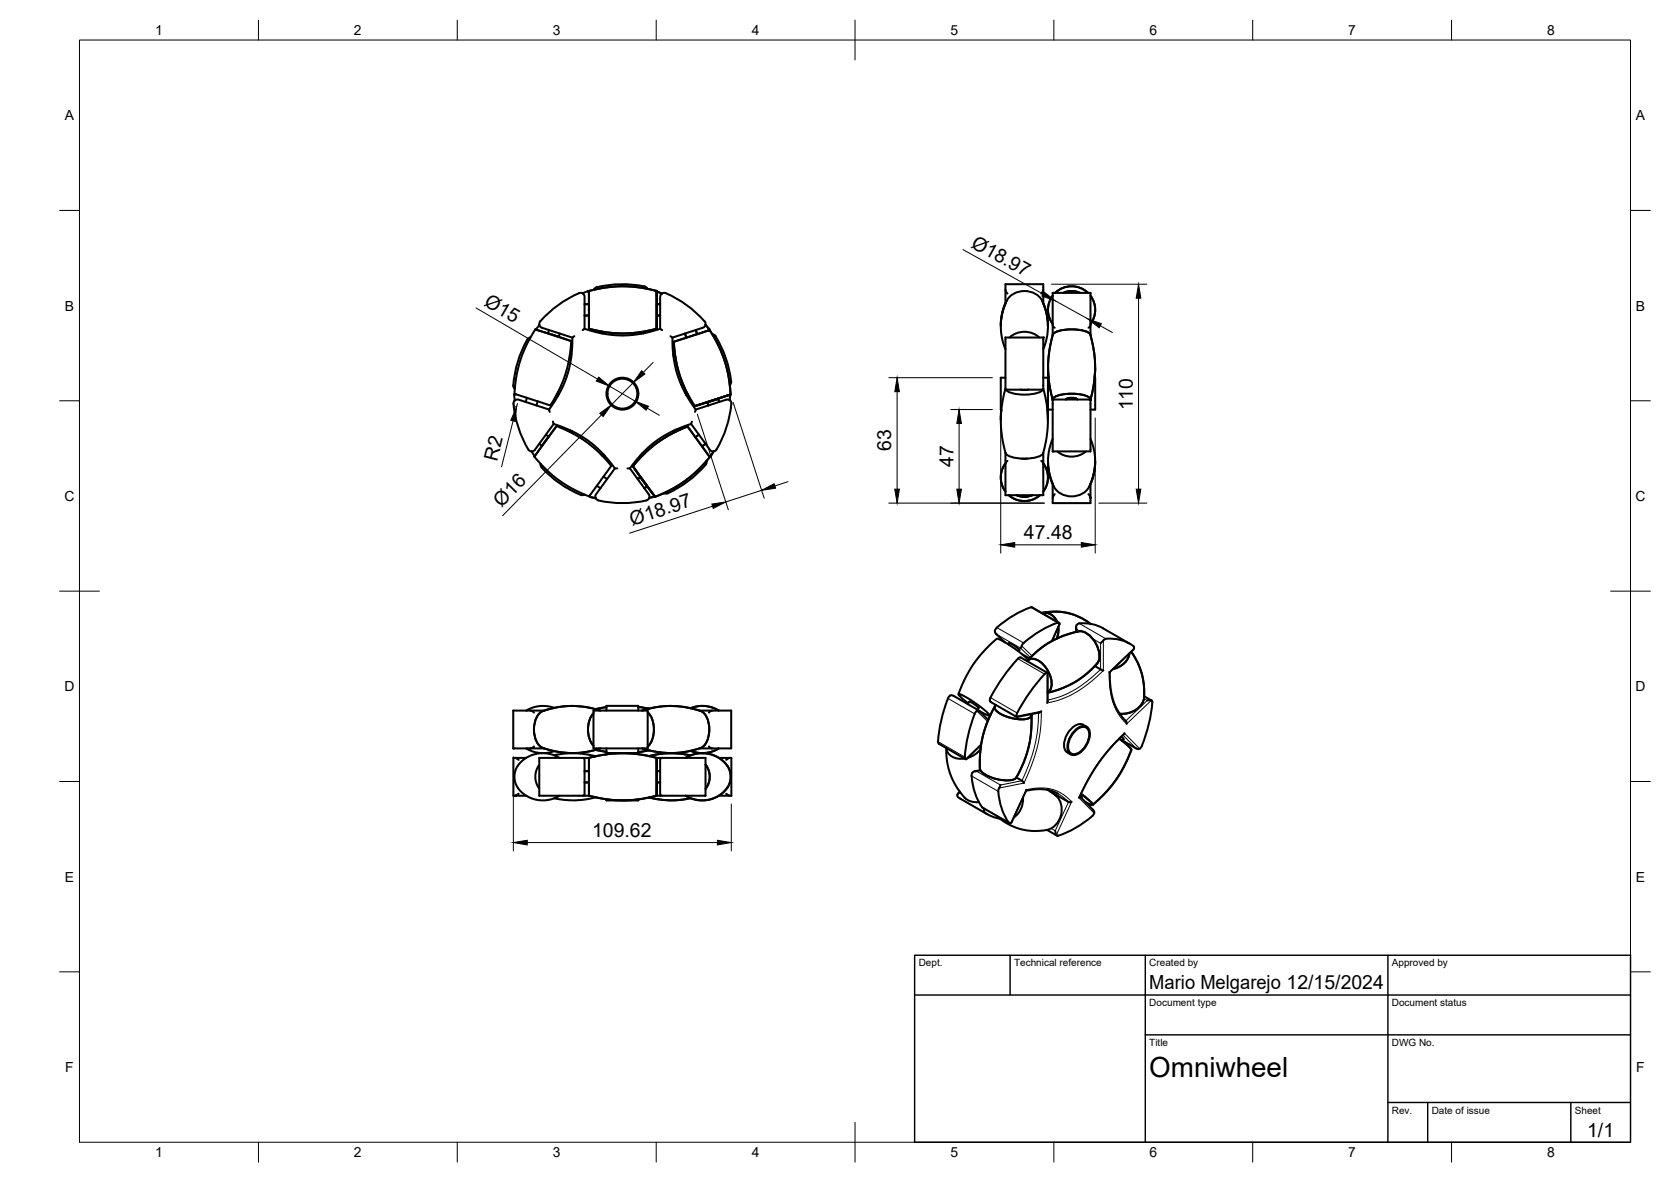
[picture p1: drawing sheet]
<svg xmlns="http://www.w3.org/2000/svg" width="420mm" height="297mm" viewBox="0 0 420 297" stroke-linecap="round" stroke-linejoin="round" font-family="sans-serif">
<!-- layer: Visible -->
<g fill="none" stroke="#000" stroke-width=".51">
<path d="M146.5 73.7l-.3-.1a18.8 18.8 0 0 0-6.3 3.4l-2.5 2.2-1.6 1.6M147 76.4h1.1M147 79.3h1.1M147.8 73.2l.3 .3-.3-.3-1.3 .5 .5 .7v8.2l-.5 .4M149.3 72.8h.1M150 72.2a27 27 0 0 1 12.4-.1l.4 .4M150 72.2l-.7 .6M162.8 72.5v.1M165.1 73.1a30.6 30.6 0 0 0-17 .1v9.4a31 31 0 0 0 17 0l.1-4.6M165.1 73.1v9.5M165.1 73.2l1.3 .6M165.1 73.1l.1 4.6"/>
<path d="M166 76.4h-.8v2.9h.8M252.8 72.8l.5 1M252.8 76.2a13.9 13.9 0 0 0-1.1 5.7M253.1 75.6a14.7 14.7 0 0 0-.3 12.2M253.1 75.6a5.3 5.3 0 0 1 8.9 0M261.8 73.8l.5-.8v-1.6h-9.5v4.9M262 75.6a14.7 14.7 0 0 1 .3 12.2M262.3 76.2a14.4 14.4 0 0 1 1.2 5.7M262.3 72.8v3.5M264.7 74.3a5.9 5.9 0 0 0 0 7.1M265.3 73.6a5.9 5.9 0 0 1 8.3 0M267.4 73.6l1.7-.5 1.2 .1 1.2 .4"/>
<path d="M274.2 74.3a5.9 5.9 0 0 1 0 7.1M129.3 99.2l.4-.1-.4 .1 .1 1.5M132.5 100l-.3 1M133.4 84.8l-.6 .3a26.2 26.2 0 0 0-3.7 12.1l.3 .5M134.6 82.8a30.9 30.9 0 0 0-5.3 16.2l9 2.9a30.5 30.5 0 0 0 5.3-16.2l-4.3-1.5M134.6 82.8l9 2.9M134.6 82.8l4.4 1.3M135.6 81.6l.5 .7 7.8 2.5M135.6 81.7l-.9 1.1M135.8 80.7l-.2 .9M138 82.9l-.2 .8 .3 .1 2.4 .8 .3-.8M140 99l.3 .5"/>
<path d="M140.3 98.6l.2 .5M143.6 89.8l-.4 .2M143.7 89.2l-.5 .2M144.4 84.5l-.5 .3a27.7 27.7 0 0 1-5.9 18.1M147 82.6a28.6 28.6 0 0 0 19.1 .1l.4 .3M151.3 83.3l-.4 .4M151.8 83.4l-.4 .4M160.9 83.5l.3 .4M161.4 83.4l.4 .4M169.1 84.8a28.9 28.9 0 0 0 5.8 18.3l-.1 .4M169.3 88.9l.4 .3M169.3 89.4l.5 .2"/>
<path d="M172.2 83.8l.4 1.1M172.6 98.3l-.3 .5M172.8 98.8l-.2 .5M174.9 82.9l.4 1.1M177.1 80.8a26.9 26.9 0 0 0-10-7.2l-.7 .2-.4 .6v8.2M177.2 80.7l.2 .9M178.1 83.1l.3-.4-1-1.1-.5 .7-7.8 2.5-.5-.3M178.4 82.7l-.3 .4M179.1 84h.1M179.2 84l.3 .1a24.4 24.4 0 0 1 4.3 11.8M183.6 99.2l-.1 1.4M183.7 99.1a31.2 31.2 0 0 0-5.3-16.1l-8.9 2.9a30.8 30.8 0 0 0 5.2 16.2l4.4-1.4"/>
<path d="M183.7 99.1l-9 3M183.7 99.1l-4.4 1.5M183.8 95.9l-.3 .9M252.8 94.9h-1.2v8h.2M252.8 84.8h9.5v13h-9.4zM252.8 97.6a28.7 28.7 0 0 0 0 16.3M252.9 97.8a4.5 4.5 0 0 0 3.7 1.3l3-.1a3.8 3.8 0 0 0 2.7-1.2M253.9 84.8a5.6 5.6 0 0 1 7.4 0M256.6 97.9l1.2 .1 .8-.1M262.3 97.6a28.7 28.7 0 0 1 0 16.3M263.5 94.9v8M263.5 92.5l.1 2.4h-1.3"/>
<path d="M264.7 81.6l.1 .4 .4 .4M273.7 82.4l.2-.1a1.37 1.37 0 0 0 .3-1.5v-7.2h-9.5v10.6M274.2 81.6v2.6M275.2 94.9h.2v8h-1.2M275.4 92.3l-.1 2.6M129.1 101.5a26.5 26.5 0 0 0 3.9 11.7l.8 .2 .7-.4 4.7-6.5M129.4 100.6l-.3 .9M129.4 100.7l.9-.3 7.7 2.5 .2 .6M133.7 113.4l.7 1.3M135.2 100.9l-.3 1M135.9 116.6l.3 .9M136.2 117.5a26.6 26.6 0 0 0 10.1 6.9l.6-.1"/>
<path d="M137 111l-2.6 3.8M137.2 110.8l2.7-3.7a31.2 31.2 0 0 1 13.8 10l-5.6 7.6a30.9 30.9 0 0 1-13.7-9.9M137.3 109.2l.6 .5-1.6 2.3-.7-.5M139 105.9l.2 .6a27.7 27.7 0 0 1 15.4 11.2M139.9 107.1l-5.5 7.7M143.3 108.1l.1 .5M143.8 108.3l.1 .5M151.7 114.1l-.5 .2M151.7 119.8l.9 .6M152 114.5l-.5 .1M155.2 117.7h-.6l-4.7 6.5-.2 .4 .1 .6-1.5-.3v-.5v.5M158.4 117.7l4.8 6.6v.9"/>
<path d="M159.1 117.2l5.6 7.6M161.1 114.3l.5 .1M161.5 113.9l.5 .1M169.5 108.2l-.1 .5M169.9 108v.5M173.8 106.5a28.3 28.3 0 0 0-15.5 11.2h-.5M174 105.9l-.2 .6 4.7 6.5 .3 .3 .6 .1M175.7 109.2l-.9 .7M177.4 111.5l-.9 .7M177.7 115.8v.1M177.7 115.8v.4a18.7 18.7 0 0 1-5.1 5l-2.8 1.8a4.1 4.1 0 0 1-2.6 1l-.3-.1M178.3 114.6l.4 .1"/>
<path d="M179.4 113.4l-.7 1.3-.4-.1M180.8 101l-.2-.8-.6 .2-2.1 .7 .2 .8M183.6 100.7l-1-.3-7.7 2.5M183.6 100.6l.3 .9M183.9 101.5a26.8 26.8 0 0 1-3.9 11.7l-.6 .2M251.8 102.9l-.1 2.7M252.8 113.8v10.6h9.5v-7.8M252.8 116.4a5.9 5.9 0 0 0 0 7.1M252.9 113.9a4.5 4.5 0 0 0 3.7 1.3l3-.1a3.8 3.8 0 0 0 2.7-1.2M253.3 115.8l-.3 .3-.2 .5M256.9 115.3h1.4M262.3 113.8v2.8l-.2-.5-.3-.3"/>
<path d="M262.3 116.4a5.9 5.9 0 0 1 0 7.1M263.5 116a14.1 14.1 0 0 0 1.2 5.7M264.7 100.4v13h9.5v-13M264.7 100.7l.2-.3h9.1l.2 .3M264.7 110.3a14.1 14.1 0 0 0 .3 12M264.7 102.9h-1.3l.1 2.5M264.7 100.5a1.07 1.07 0 0 1 1-1 12 12 0 0 1 8 .2l.5 .6v.2M264.7 100.5a28 28 0 0 1 .2-16.7 10.5 10.5 0 0 1 9.1 0 27.8 27.8 0 0 1 .2 16.7M265.9 113.4a5.5 5.5 0 0 0 7.1 0M268 100.4a2.66 2.66 0 0 1 2.9 0M274.2 110.3a14.3 14.3 0 0 1-.3 12M275.4 116a15.4 15.4 0 0 1-1.2 5.7"/>
<path d="M147 124.3h-.1M149.8 125.2l.1 .2a13.6 13.6 0 0 0 6 1l3.3-.1 3.3-.5M150.1 122.1l.9 .6M160.4 120.4l.6-.5 1.7 2.3-.7 .5M161.8 121l-2.7-3.8a30.5 30.5 0 0 1 13.8-10l5.6 7.7a31.1 31.1 0 0 1-13.8 9.9M161.9 121.2l2.8 3.6M163.2 125.2l-.7 .6M164.7 124.8l-1.4 .3M253.7 124.4a5.9 5.9 0 0 0 7.8 0M255.6 124.4l1.1 .4 1.2 .1 1.7-.5M264.7 121.6v4.8h9.5v-1.2M265 122.3a5.2 5.2 0 0 0 8.9 0"/>
<path d="M265.2 124.2l-.5 1M274.2 121.6v3.6l-.5-1M250.5 159.3l2.2 2.1M265.8 156.2a3.4 3.4 0 0 0-3.8-2.2 14.6 14.6 0 0 1 12.2 2.8M265.9 156.5h.4l.1 .3-1.9 4.3M265.9 156.5a24.4 24.4 0 0 0-8.9 5.5l-.4 .9M266.1 157.5v1.5l-.4 1.5M266.3 156.5l-6.7-3.9a21.7 21.7 0 0 0-9.3 5.6l-.1 .6 .4 .6M270.6 157.6v1.2M270.7 157.1l-.1 .3 .1 .8M270.7 157.1l.2-.3a9 9 0 0 1 6.5 1.1M271.2 158.7a22.8 22.8 0 0 0-12.9 7.4"/>
<path d="M271.2 158.7a4.8 4.8 0 0 1 4.3 2.9 4.8 4.8 0 0 1 .4 5.1M277.4 157.9l6.7 3.9M133.3 178.6l1 .5M136.8 178.6h-7.7v9.5h4.2M139.4 177.9a8.4 8.4 0 0 0-7.1 .7M149.2 178.6h13.6v9.5h-13.5zM149.3 179.2a6.7 6.7 0 0 0 0 8.2M150.9 178.6a21.5 21.5 0 0 0-14.8 .3 6.3 6.3 0 0 0 0 8.8l.4 .3M152.5 178.6v-1.2h8v1.2M152.5 177.7l-2.7 .5M160.5 177.7l2.7 .4M161.5 178.6a22.4 22.4 0 0 1 15.1 .3 6.5 6.5 0 0 1 0 8.9 22.3 22.3 0 0 1-15.1 .3"/>
<path d="M162.9 179a6.7 6.7 0 0 1 0 8.6M173.7 178a7.8 7.8 0 0 1 7 .6M175.9 178.6h8v9.5h-8M179.2 178.6l-1 .5M243.3 176.9l.4-.6 .4 .2 1.9 1.3-.2 .6M243.4 176.7l-1.8-1.4-.6-.8a8.9 8.9 0 0 1 4.1 2.1 10.7 10.7 0 0 1 3.7 3.2l-1.2-.4-1.6-.9M245.9 178.4l-.5 .5a34 34 0 0 0-2.8 11.3M248.9 176.1l.3 .4 6.5 3.7 5.7-1.1 .4-.4M249.1 175.3l-.2 .8M249.1 179.6l-.3 .2M250.2 177.5a27.5 27.5 0 0 0-3.8 15.7M250.4 177.2a.86 .86 0 0 0 .1 1.4 9.8 9.8 0 0 0 8.3 1.8l.6-.6-.1-.3"/>
<path d="M253.8 161.8l-.1-.3 1.6 1 1.1 .9h-.3M253.9 161.6l-.3 .4M256.2 163.2l-.2 .4M257 164.4l1.9 1.1M258.3 166.1a2.3 2.3 0 0 1 3.2 .2 7 7 0 0 1 2.8 6.6l-.8 1.1M258.4 165.9v.1M258.4 165.9a21.8 21.8 0 0 0-7.8-5.4 30.5 30.5 0 0 0-9.6 13.9M259.4 179.7a28 28 0 0 1-3.9 15.7M262.7 169.4l.4-.3h.3v7.2l-.1 .3M262.7 169.4a40.9 40.9 0 0 0-7.1 10.3l.1 .5M263.4 169.1l-6.8-3.9a1.83 1.83 0 0 0-1.4 1.1 46.3 46.3 0 0 0-6.1 9M275.3 167.4l2.1 1.1"/>
<path d="M275.8 166.7a22.4 22.4 0 0 1-12.4 7.4M277.4 160.9l-.7 .8M277.4 160.9l.3-.2a9.1 9.1 0 0 1 7.3 1.6M278.9 168.9h.1M284 164.2a5 5 0 0 1-4.2 3.9M284.4 163.8a17.5 17.5 0 0 1 3.3 11.5M285 162.3l.1 .7M285.1 163l-6.1 5.9 .4 4.8 .4 1.9 .7 1.9a14.5 14.5 0 0 0 2.8 3.9v.5M287.7 175l2 1.1a30.9 30.9 0 0 1-2.9 11.9l-.5 .2-.7-.2M287.7 175.3a5.5 5.5 0 0 1-6.1 4.1M289.5 176h-1M129.4 190.5l1 .5"/>
<path d="M130.4 199.5l-1 .5h2.9M132.3 188.1a8.2 8.2 0 0 0 7.1 .7M132.3 190.5h-3.2v9.5h.3M134.3 187.6l-1 .5h3.5M135.6 192.2a4.9 4.9 0 0 0 0 6M136.5 188a22.1 22.1 0 0 0 14.4 .1M139.3 189.8l2.6-.4 2.7-.1 2.6 .2 2.6 .6M140.7 190.5l-1.9-.9-2.6-.3-2.4 .4-2.2 1.3a5.2 5.2 0 0 0 .3 8.7l2 1 2.1 .4 2.5-.2 2.2-.9M146.5 190.5l.5 .3v8.8l-.5 .4M147 193.8h1.1M147 196.6h1.1M148.1 190.5v9.4"/>
<path d="M148.1 190.5a31.1 31.1 0 0 1 17 0M148.1 190.5h-12.5v9.5h12.5M149.8 188.4l2.7 .5M152.5 189.3h8M152.5 188.1v1.5M160.5 188.1v1.4M163.2 188.6l-2.7 .4M165.1 190.5h12.3v9.5h-12.3zM165.1 190.5l.1 4.6M165.2 195.4l-.1 4.5a31.1 31.1 0 0 1-17 0M166 193.8h-.8v2.8h.8M166.5 190.5h-.3l-.2 .5v8.5l.1 .3 .4 .2"/>
<path d="M172.4 190.5l1.3-.7 1.4-.4 1.2-.1 1.7 .1 1.5 .4 1.4 .7 1.1 .9 .9 1.1M173.6 189.8l-2.9-.4-2.7-.1-2.2 .2-2.6 .5M177.4 192.2a4.9 4.9 0 0 1 0 6M178.2 187.6l1 .5M180.7 188.1a7.9 7.9 0 0 1-7 .6M180.7 190.5h3.2v9.5l-.7-.1-.6-.4M180.7 200h2.9M182.9 197.9l-1 1.2-1 .8-1.3 .6-1.4 .5h-2.9l-1.6-.4-1.3-.6M182.9 192.5a5 5 0 0 1 0 5.4M183.6 190.5l-1 .5M237.9 188a16.6 16.6 0 0 0 5.4 13l1.6 .6h1.2M237.9 188a3.6 3.6 0 0 0 4.6 2.6"/>
<path d="M241.3 199l-.4 .4M241.4 199.1l-.2 .1a.74 .74 0 0 0-.5 .7 .74 .74 0 0 0 .6 .7l.2 .1M245.6 193.8l-.7 .1-.4 .3a2.11 2.11 0 0 0-.1 1.8 14.1 14.1 0 0 0 2.6 6.9l6.7 3.9M246.4 193.2a5.3 5.3 0 0 0 4.2 2.6l3.2 .3a2.14 2.14 0 0 0 1.8-.7l1.4 .8 .5 .6M246.5 193.6l-1.4 .2M246.6 188.2l-1.7 1.5-1.6 .8M246.7 187.2l-3.7 3.6-.3-.1-.1-.5M248.5 180.9l-2.6-2.5-6.1-3.5-.9-.1a17.4 17.4 0 0 0-2.4 6.7l-.5 3-.1 2.3 6.9 4M251.2 198a2.18 2.18 0 0 0-.1 1.9 14.9 14.9 0 0 0 2.5 6.8M251.6 197.3l-.4 .7M258 198.7l1.7-.3a9.9 9.9 0 0 1 6.4 1.1M258 198.5l-3.8 8.3"/>
<path d="M263.4 198.5a5.5 5.5 0 0 1 3.1 7.1l-1.1 1.7a4.1 4.1 0 0 1-2.1 1.3M264 198.8l4.8 2.8 .7-.1M270.1 183.7a2.54 2.54 0 0 1 3.3-.9 3.8 3.8 0 0 1-.2 4.5l-.4 .6a3.5 3.5 0 0 1-3.4 1.8 2.55 2.55 0 0 1-.8-3.4l.6-1.4zM270.2 183.9a2.38 2.38 0 0 1 3.1-.9 4 4 0 0 1-.6 4.8 3.2 3.2 0 0 1-3.1 1.6 2.39 2.39 0 0 1-.8-3.1l.5-1.3zM271.6 200l.4 .3-.1 .2M271.8 199.5l2.4 1.9 .5 .9-.5-.1-1.2-.6M272.4 182.1l.8 .5M272.4 182.1a2.72 2.72 0 0 0-3.1 1.1 5.4 5.4 0 0 0-1.6 5.2l.3 .4 1.2 .8M281.4 185.6l2 1.6 1 1.1a29.8 29.8 0 0 1-9.7 14M281.9 185.1l.7 .7h-.3M282.1 186l3.6 2.1M282.4 185.6l-.3 .5"/>
<path d="M282.7 184.2l-3.6 3.9-3 3.8-2.3 3.7-2.5 4.9M149.8 200.4l-2.6 .5-2.6 .2-2.6-.1-2.7-.4M152.5 200.9v.3h8v-.3M163.2 200.4l1.9 .4 3.3 .3 3-.1 2.2-.4M241.5 200.8l6.7 3.8M247.5 203.2l-.1 .6 .2 .4M247.6 204.2l1.6 .9 2.3 .7M250.6 205l1 .7 .7 .3M250.9 205.3l3.2 2.1 2.8 1 3 .4 3.3-.2M253.7 206.7l.5 .1M257.2 200.4a5.6 5.6 0 0 1-2.3 5M263.3 208.6l2.5 1.4"/>
<path d="M271.5 200.1l3.4 3.5 .2 .5-.1 .5a23.1 23.1 0 0 1-9.1 5.4l-.3-.3-.3-.9"/>
<circle cx="156.5" cy="98.9" r="4"/>
<circle cx="156.5" cy="98.9" r="3.8"/>
</g>
<g fill="#000">
<circle cx="262.3" cy="84.8" r=".25"/>
<circle cx="264.7" cy="113.4" r=".25"/>
<circle cx="129.1" cy="188.1" r=".25"/>
</g>
<!-- layer: Visible Narrow -->
<g fill="none" stroke="#000" stroke-width=".25">
<path d="M250.7 157.7l6.7 3.9M259.2 152.6l6.7 3.9M266.4 156.7l-2 4.4M271.4 156.7l6.7 3.8M271.5 158.6l-.8-.4v.6M238.4 175.5l6.7 3.9M245.6 178.7l2.7 2.6M249 175.3l6.8 3.9M252.7 161.4l-2.1-2 6 3.5 2.5 2.4M255.6 180l6.2-1.3-.2 4.6-.7 3.9-1.6 5.3-1.8 4.3-6.3 1.2M255.9 165.6l6.8 3.8M256.9 162.3l2.6 2.5"/>
<path d="M261.1 179.1l-.3 5.1-.8 4-1.4 4.2-1.6 3.8-5.4 1.1-6-3.5 .9-.2M274.7 160.5l2 1.2v6.5l-3.7 3.2-2.7 1.9-3.6 1.7-3.3 .9M277.4 160.9v7.6l-2.8 2.6-3.8 2.7-3.8 1.9-3.7 .9v-7.5M285.1 163l-6.2 5.9 .2 4.1 .7 3.4 1.4 3 2.1 2.5 6.2-5.9M287.6 175.6l.9 .4-5.4 5.2M235.9 186.4l6.7 3.9M244.3 195l6.7 3.9M246.7 187l-3.9 3.8M266.1 199.5l2.6 2-3.4 7.3-1-.6M282.4 184.7l3.2 3.3-3.5-2M286.6 188.2l-3.9-4-3.4 3.5-3.4 4.4-2.2 3.5-2.4 4.9 3.8 3.9M240.9 200.3l6.7 3.9"/>
<path d="M245.9 201.6l.3 .1M246.9 202.8l6.7 3.9M247.7 203.3l-.3 .3M254.2 206.8l3.8-8.3a10.7 10.7 0 0 1 11.2 2.7l.3 .3-3.9 8.3"/>
</g>
<!-- layer: BORDER -->
<g fill="none" stroke="#000" stroke-width=".25">
<path d="M20 10.1h390v276.9h-390zM65 5.1v5M115 5.1v5M165 5.1v5M215 5.1v10M265 5.1v5M315 5.1v5M365 5.1v5M15 52.9h5M410 52.9h5M15 100.7h5M410 100.7h5"/>
<path d="M15 148.6h10M405 148.6h10M15 196.4h5M410 196.4h5M15 244.2h5M410 244.2h5M65 287v5M115 287v5M165 287v5M215 282.1v9.9M265 287v5M315 287v5"/>
<path d="M365 287v5"/>
</g>
<!-- layer: TITLEBLOCK -->
<path d="M230 240.1h180v46.9h-180zM230 250h180M254 240.1v9.9M288 240.1v46.9M349 240.1v46.9M288 260.1h122M349 277.1h61M359 277.1v9.9M395 277.1v9.9" fill="none" stroke="#000" stroke-width=".36"/>
<!-- layer: FD_Dimensions -->
<g fill="none" stroke="#000" stroke-width=".25">
<path d="M119.7 77.4l30.5 17.9M242.1 62.7l20.1 11.2M264.4 71.4h24M265.3 75.6l8.3 4.6M286.3 74.9v48M153.2 97l6.5 3.8M159.3 96.1l-5.6 5.7M164.2 91.1l-2.4 2.5M223.5 94.9h26M225.6 98.4v24.5M276.6 81.9l3.1 1.7M129 105.8l-2.9 11.5"/>
<path d="M129.4 100.6a1.01 1.01 0 0 0 .5 1.8M130.1 101.4l-.2 1M151.2 104.3l-24.8 25.3M162.8 102.6l3 1.8M175.3 104.1l7.8 24M184.3 101.1l7.9 24.1M239.1 102.9h10.4M241.2 106.4v16.5M251.6 105v34M275.4 105v34M179.2 127.2l-20.9 6.8M191.5 123.2l-9 2.9"/>
<path d="M198.2 121l-3.4 1.1M223.5 126.4h39.1M255.1 136.9h16.8M276.3 126.4h12.1M129.1 190.2v23.6M132.6 211.7h47.8M183.9 202v11.8"/>
</g>
<g fill="#000" stroke="#000" stroke-width=".25">
<path d="M262.5 73.4l2.8 2.2-3.3-1.2zM286.3 71.4l.6 3.5h-1.2zM150.5 94.8l2.7 2.2-3.3-1.2zM161.3 93.2l.9 .8-2.9 2.1zM225.6 94.9l.5 3.5h-1.1zM273.6 80.2l3.3 1.2-.5 1zM129.9 102.4l-.3 3.5-1.2-.3zM150.8 103.9l2.9-2.1-2 2.9zM159.7 100.8l3.3 1.3-.5 1zM241.2 102.9l.5 3.5h-1.1zM179 126.7l3.5-.6-3.2 1.7zM191.5 123.2l3.1-1.6 .4 1.1z"/>
<path d="M225 122.9h1.1l-.5 3.5zM240.6 122.9h1.1l-.5 3.5zM251.6 136.9l3.5-.6v1.2zM271.9 136.3l3.5 .6-3.5 .6zM285.7 122.9h1.2l-.6 3.5zM129.1 211.7l3.5-.5v1.1zM180.4 211.2l3.5 .5-3.5 .6z"/>
</g>
<text font-size="7" x="289" y="270.6">Omniwheel</text>
<g font-size="4.9">
<text x="243.9" y="62" transform="rotate(29 243.9 62)">Ø18.97</text>
<text x="121.5" y="76.7" transform="rotate(30 121.5 76.7)">Ø15</text>
<text x="284.8" y="103.2" transform="rotate(-90 284.8 103.2)">110</text>
<text x="224.1" y="113.4" transform="rotate(-90 224.1 113.4)">63</text>
<text x="125" y="116" transform="rotate(-76 125 116)">R2</text>
<text x="239.8" y="117.3" transform="rotate(-90 239.8 117.3)">47</text>
<text x="126.1" y="127.6" transform="rotate(-46 126.1 127.6)">Ø16</text>
<text x="159" y="132.2" transform="rotate(-18 159 132.2)">Ø18.97</text>
<text x="257.5" y="135.5">47.48</text>
<text x="148.9" y="210.3">109.62</text>
<text x="289" y="248.5">Mario Melgarejo 12/15/2024</text>
<text x="399.1" y="285.7">1/1</text>
</g>
<g font-size="3.5">
<text x="39" y="8.8">1</text>
<text x="89" y="8.8">2</text>
<text x="139" y="8.8">3</text>
<text x="189" y="8.8">4</text>
<text x="239" y="8.8">5</text>
<text x="289" y="8.8">6</text>
<text x="339" y="8.8">7</text>
<text x="389" y="8.8">8</text>
<text x="16.3" y="30.2">A</text>
<text x="411.3" y="30.2">A</text>
<text x="16.3" y="78">B</text>
<text x="411.3" y="78">B</text>
<text x="16.2" y="125.9">C</text>
<text x="411.2" y="125.9">C</text>
<text x="16.2" y="173.7">D</text>
<text x="411.2" y="173.7">D</text>
<text x="16.3" y="221.6">E</text>
<text x="411.3" y="221.6">E</text>
<text x="16.4" y="269.4">F</text>
<text x="411.4" y="269.4">F</text>
<text x="39" y="290.8">1</text>
<text x="89" y="290.8">2</text>
<text x="139" y="290.8">3</text>
<text x="189" y="290.8">4</text>
<text x="239" y="290.8">5</text>
<text x="289" y="290.8">6</text>
<text x="339" y="290.8">7</text>
<text x="389" y="290.8">8</text>
</g>
<g font-size="2.5">
<text x="231" y="242.9">Dept.</text>
<text x="255" y="242.9">Technical reference</text>
<text x="289" y="242.9">Created by</text>
<text x="350" y="242.9">Approved by</text>
<text x="289" y="252.8">Document type</text>
<text x="350" y="252.8">Document status</text>
<text x="289" y="262.9">Title</text>
<text x="350" y="262.9">DWG No.</text>
<text x="350" y="279.9">Rev.</text>
<text x="360" y="279.9">Date of issue</text>
<text x="396" y="279.9">Sheet</text>
</g>
</svg>
